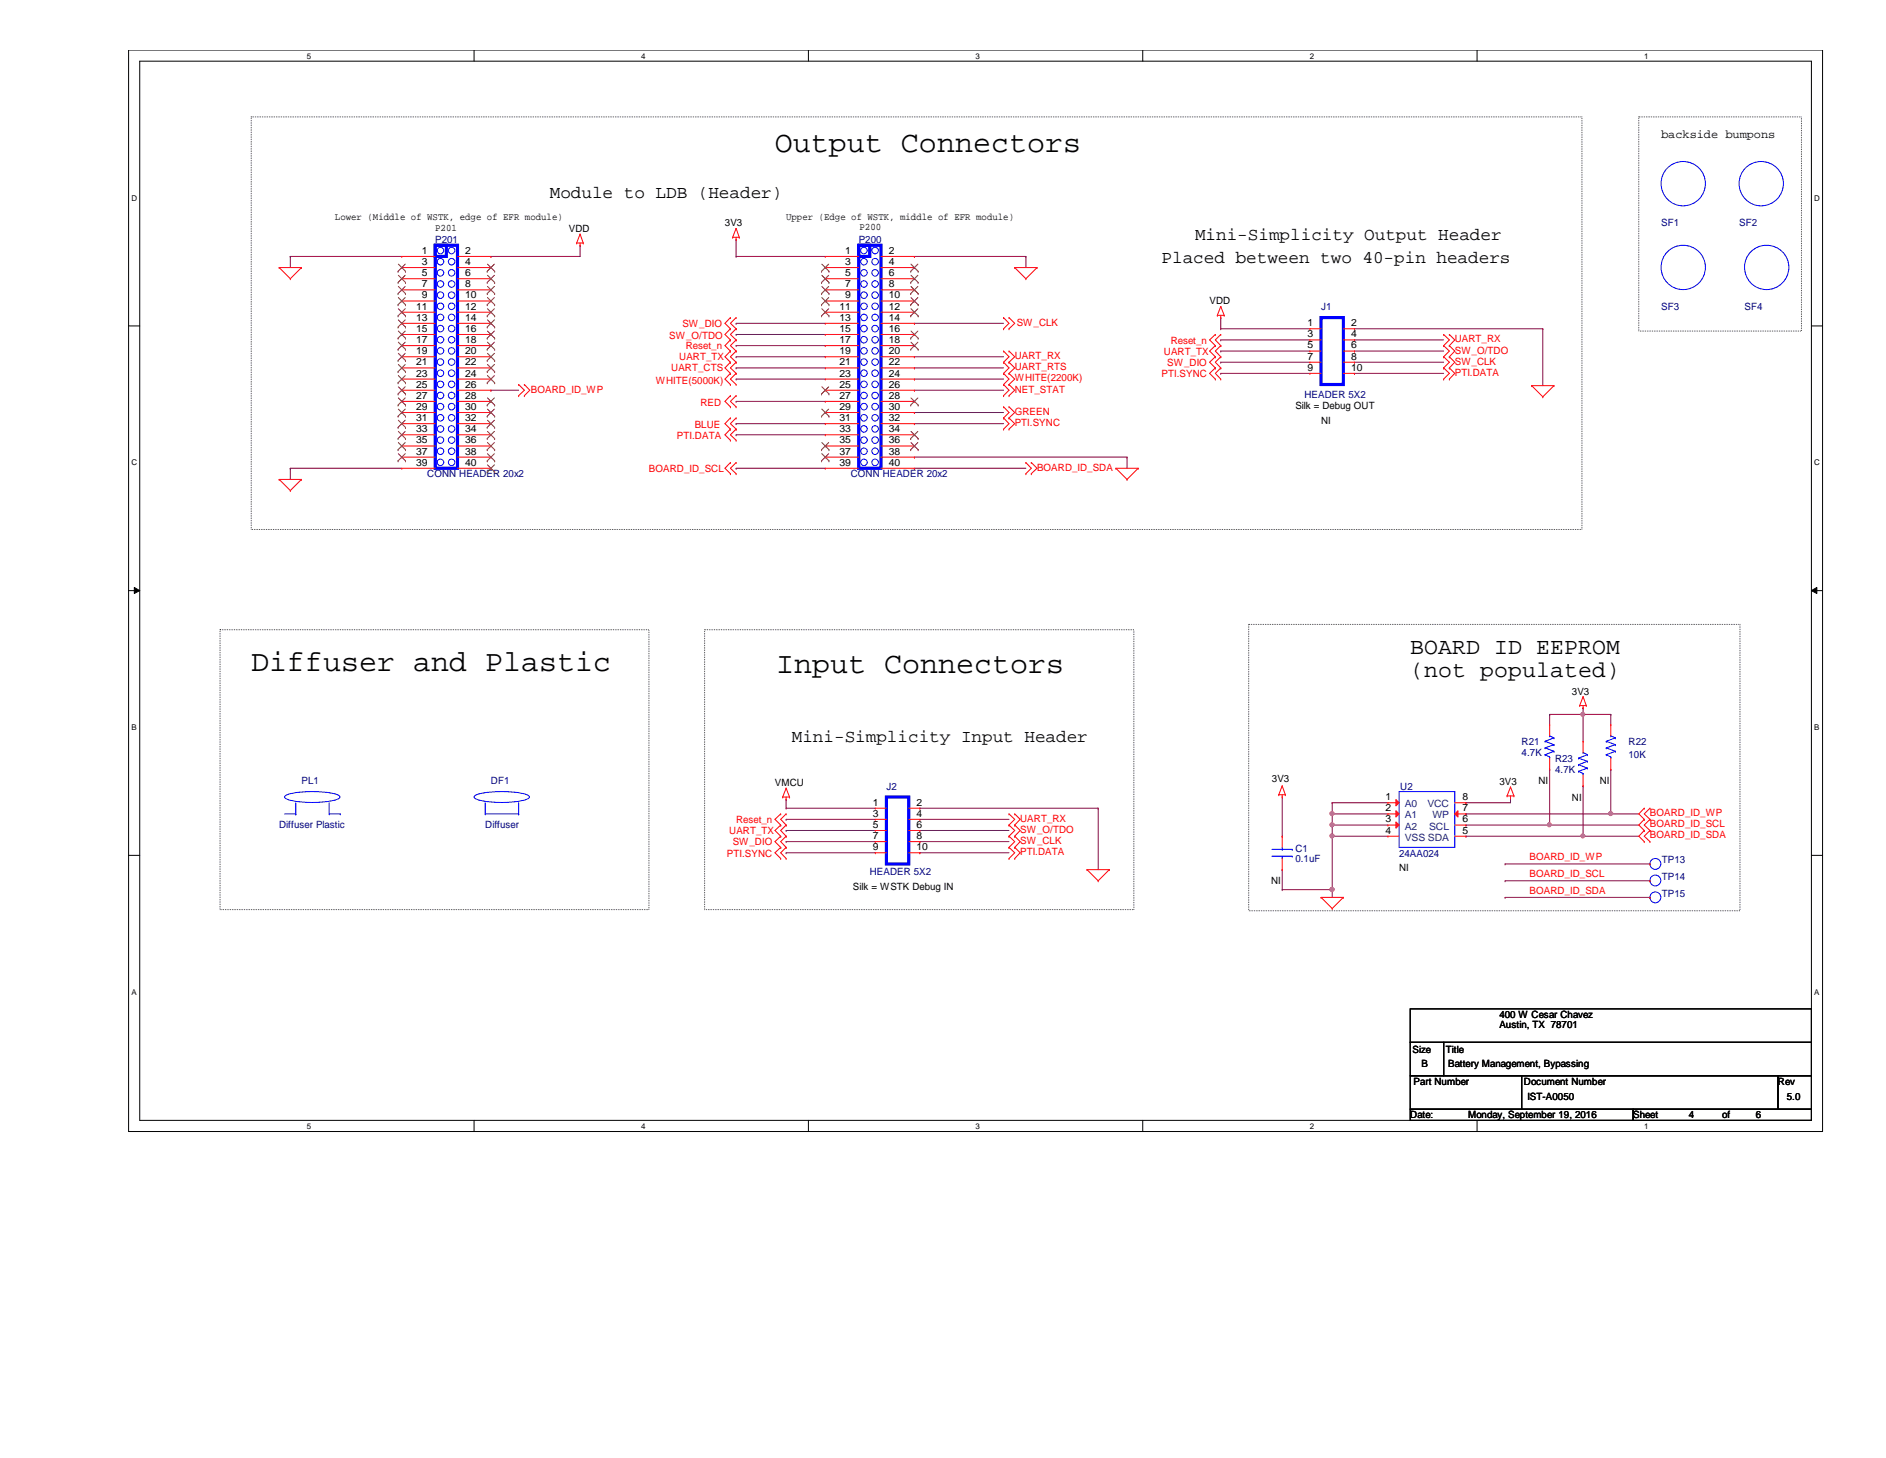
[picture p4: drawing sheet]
<svg xmlns="http://www.w3.org/2000/svg" width="279mm" height="216mm" viewBox="0 0 279 216" stroke-linecap="round" stroke-linejoin="round" font-family="sans-serif">
<path d="M19.1 7.4h250.9v160.2h-250.9zM20.7 9.1h247.7v156.8h-247.7z" fill="none" stroke="#000" stroke-width=".15"/>
<g fill="#fff">
<path d="M45.5 7.6h.6v1.3h-.6z"/>
<path d="M45.5 166.1h.6v1.3h-.6z"/>
</g>
<path d="M70.2 7.4v1.7M70.2 165.9v1.7" fill="none" stroke="#000" stroke-width=".15"/>
<g fill="#fff">
<path d="M95 7.6h.6v1.3h-.6z"/>
<path d="M95 166.1h.6v1.3h-.6z"/>
</g>
<path d="M119.8 7.4v1.7M119.8 165.9v1.7" fill="none" stroke="#000" stroke-width=".15"/>
<g fill="#fff">
<path d="M144.5 7.6h.6v1.3h-.6z"/>
<path d="M144.5 166.1h.6v1.3h-.6z"/>
</g>
<path d="M169.3 7.4v1.7M169.3 165.9v1.7" fill="none" stroke="#000" stroke-width=".15"/>
<g fill="#fff">
<path d="M194.1 7.6h.5v1.3h-.5z"/>
<path d="M194.1 166.1h.5v1.3h-.5z"/>
</g>
<path d="M218.8 7.4v1.7M218.8 165.9v1.7" fill="none" stroke="#000" stroke-width=".15"/>
<g fill="#fff">
<path d="M243.6 7.6h.6v1.3h-.6z"/>
<path d="M243.6 166.1h.6v1.3h-.6z"/>
<path d="M19.5 28.7h.8v1.3h-.8z"/>
<path d="M268.8 28.7h.8v1.3h-.8z"/>
<path d="M19.5 67.9h.8v1.3h-.8z"/>
<path d="M268.8 67.9h.8v1.3h-.8z"/>
</g>
<path d="M19.1 48.3h1.6M268.4 48.3h1.6" fill="none" stroke="#000" stroke-width=".15"/>
<g fill="#fff">
<path d="M19.5 107.1h.7v1.3h-.7z"/>
<path d="M268.8 107.1h.7v1.3h-.7z"/>
</g>
<path d="M19.1 87.5h1.6M19.9 87l.8 .5-.8 .4zM268.4 87.5l.8-.5v.9zM268.4 87.5h1.6" fill="none" stroke="#000" stroke-width=".15"/>
<path d="M19.9 87l.8 .5-.8 .4zM268.4 87.5l.8-.5v.9z" fill="#000"/>
<g fill="#fff">
<path d="M19.5 146.3h.7v1.3h-.7z"/>
<path d="M268.8 146.3h.7v1.3h-.7z"/>
</g>
<path d="M19.1 126.7h1.6M268.4 126.7h1.6" fill="none" stroke="#000" stroke-width=".15"/>
<path d="M37.2 17.3h197.2v61.1h-197.2zM242.8 17.3h24.1v31.7h-24.1zM32.6 93.3h63.5v41.4h-63.5zM104.4 93.3h63.6v41.4h-63.6zM185 92.5h72.8v42.4h-72.8z" fill="none" stroke="#000" stroke-width=".15" stroke-dasharray="0 .3"/>
<g fill="none" stroke="#800040" stroke-width=".15">
<path d="M43 38h.1M43 38h16.5M43 38v1.6M72.7 38h.1M85.9 36.3h.1M85.9 36.3v1.7h-13.2M109.1 35.5h.1M109.1 38h.1M109.1 35.5v2.5M109.1 38h13.2M135.5 38h.1M135.5 38h16.5"/>
<path d="M152 38h.1M152 38v1.6M72.7 57.8h.1M72.7 57.8h4.1M109.1 56.1h.1M109.1 47.9h.1M109.1 49.5h.1M109.1 52.8h.1M109.1 51.2h.1M109.1 54.5h.1M109.1 59.4h.1M109.1 56.1h13.2"/>
<path d="M109.1 54.5h13.2M109.1 47.9h13.2M109.1 52.8h13.2M109.1 49.5h13.2M109.1 51.2h13.2M109.1 59.4h13.2M135.5 56.1h.1M135.5 54.5h.1M135.5 47.9h.1M135.5 52.8h.1M135.5 57.8h.1M135.5 56.1h13.2"/>
<path d="M135.5 57.8h13.2M135.5 54.5h13.2M135.5 47.9h13.2M135.5 52.8h13.2M180.8 47h.1M180.8 48.7h.1M180.8 50.3h.1M180.8 52h.1M180.8 53.6h.1M180.8 55.3h.1M180.8 47v1.7M180.8 48.7h13.3"/>
<path d="M180.8 50.3h13.3M180.8 52h13.3M180.8 53.6h13.3M180.8 55.3h13.3M200.7 50.3h.1M200.7 48.7h.1M200.7 53.6h.1M200.7 52h.1M200.7 55.3h.1M200.7 48.7h27.9M200.7 50.3h13.2M200.7 52h13.2"/>
<path d="M200.7 53.6h13.2M200.7 55.3h13.2M228.6 48.7h.1M228.6 48.7v8.4M43 69.3h.1M43 69.3h16.5M43 69.3v1.7M109.1 64.4h.1M109.1 69.3h.1M109.1 62.7h.1M109.1 69.3h13.2M109.1 62.7h13.2"/>
<path d="M109.1 64.4h13.2M135.5 62.7h.1M135.5 67.7h.1M135.5 69.3h.1M135.5 61.1h.1M135.5 69.3h16.5M135.5 62.7h13.2M135.5 67.7h31.5M135.5 61.1h13.2M167 67.7h.1M167 67.7v1.6M116.5 118.4h.1"/>
<path d="M116.5 119.7h.1M116.5 118.4v1.3M116.5 119.7h13.2M136.3 119.7h.1M136.3 119.7h26.4M162.7 119.7h.1M162.7 119.7v9.1M223.8 118.2h.1M223.8 118.2v.7M229.6 113.9h.1M229.6 113.9v8.3M116.5 121.3h.1"/>
<path d="M116.5 123h.1M116.5 124.6h.1M116.5 126.3h.1M116.5 121.3h13.2M116.5 123h13.2M116.5 124.6h13.2M116.5 126.3h13.2M136.3 121.3h.1M136.3 124.6h.1M136.3 123h.1M136.3 126.3h.1M136.3 121.3h13.2"/>
<path d="M136.3 123h13.2M136.3 124.6h13.2M136.3 126.3h13.2M223 127.9h.1M223 130.4h.1M223 132.9h.1M223 127.9h21.4M223 130.4h21.4M223 132.9h21.4M229.6 122.2h.1M229.6 122.2h13.2"/>
</g>
<circle cx="229.5" cy="122.1" r=".3" fill="#f0f"/>
<circle cx="229.5" cy="122.1" r=".3" fill="none" stroke="#f0f" stroke-width=".15"/>
<path d="M234.5 116.4h.1M234.5 116.4v7.4M234.5 123.8h.1M234.5 123.8h8.3" fill="none" stroke="#800040" stroke-width=".15"/>
<circle cx="234.5" cy="123.8" r=".3" fill="#f0f"/>
<circle cx="234.5" cy="123.8" r=".3" fill="none" stroke="#f0f" stroke-width=".15"/>
<path d="M229.6 105.8h.1M229.6 105.8v1.5M229.6 105.8h4.9M234.5 105.8h.1M234.5 105.8v4M238.6 105.8h.1M238.6 105.8v1.5" fill="none" stroke="#800040" stroke-width=".15"/>
<circle cx="234.5" cy="105.8" r=".3" fill="#f0f"/>
<circle cx="234.5" cy="105.8" r=".3" fill="none" stroke="#f0f" stroke-width=".15"/>
<path d="M234.5 105.8h.1M234.5 104.8h.1M234.5 105.8h4.1M234.5 104.8v1M238.6 113.9h.1M238.6 113.9v6.6M238.6 120.5h.1M238.6 120.5h4.2" fill="none" stroke="#800040" stroke-width=".15"/>
<circle cx="238.6" cy="120.5" r=".31" fill="#f0f"/>
<circle cx="238.6" cy="120.5" r=".31" fill="none" stroke="#f0f" stroke-width=".15"/>
<path d="M217.2 118.9h.1M217.2 118.9h6.6M197.4 123.8h.1M197.4 123.8v7.9M217.2 120.5h.1M217.2 122.2h.1M217.2 123.8h.1M217.2 120.5h21.4M217.2 122.2h12.4M217.2 123.8h17.3" fill="none" stroke="#800040" stroke-width=".15"/>
<circle cx="197.3" cy="131.7" r=".32" fill="#f0f"/>
<circle cx="197.3" cy="131.7" r=".32" fill="none" stroke="#f0f" stroke-width=".15"/>
<circle cx="197.3" cy="123.8" r=".31" fill="#f0f"/>
<circle cx="197.3" cy="123.8" r=".31" fill="none" stroke="#f0f" stroke-width=".15"/>
<g fill="none" stroke="#800040" stroke-width=".15">
<path d="M189.9 118v5.8M197.4 118.9h.1M197.4 118.9v4.9M197.4 118.9h8.2M189.9 123.8h.1M189.9 131.7h.1M189.9 128.8h.1M189.9 128.8v2.9M189.9 131.7h7.5M197.4 122.2h.1M197.4 120.5h.1M197.4 123.8h.1"/>
<path d="M197.4 131.7h.1M197.4 122.2h8.2M197.4 131.7v1.2M197.4 123.8h8.2M197.4 120.5h8.2"/>
</g>
<circle cx="197.3" cy="120.5" r=".31" fill="#f0f"/>
<circle cx="197.3" cy="120.5" r=".31" fill="none" stroke="#f0f" stroke-width=".15"/>
<circle cx="197.3" cy="122.1" r=".31" fill="#f0f"/>
<circle cx="197.3" cy="122.1" r=".31" fill="none" stroke="#f0f" stroke-width=".15"/>
<g fill="none" stroke="#f00" stroke-width=".15">
<path d="M41.4 39.6h.1M41.4 39.6h3.3M41.4 39.6l1.6 1.7M44.7 39.6h.1M44.7 39.6l-1.7 1.7M59.5 38h.1M59.5 39.6h.1M59.5 39.6h5M59.5 38h5M67.8 39.6h4.9M67.8 38h4.9M72.7 38h.1"/>
<path d="M72.7 39.6h.1M85.4 36h.1M85.4 36h1M85.9 36.3h.1M85.9 34.7h.1M85.9 36v.3M85.9 34.7l-.5 1.3M85.9 34.7l.5 1.3M86.4 36h.1M108.5 35.1h.1M108.5 35.1h1M109.1 35.5h.1"/>
<path d="M109.1 33.8h.1M109.1 35.1v.4M109.1 33.8l-.6 1.3M109.1 33.8l.4 1.3M109.5 35.1h.1M122.3 38h.1M122.3 39.6h.1M122.3 39.6h4.9M122.3 38h4.9M130.5 39.6h5M130.5 38h5M135.5 38h.1"/>
<path d="M135.5 39.6h.1M150.3 39.6h.1M150.3 39.6h3.3M150.3 39.6l1.7 1.7M153.6 39.6h.1M153.6 39.6l-1.6 1.7M43 41.3h.1M59.5 41.3h.1M59.5 42.9h.1M59.5 44.6h.1M59.5 46.2h.1M59.5 47.9h.1"/>
<path d="M59.5 49.5h.1M59.5 51.2h.1M59.5 52.8h.1M59.5 54.5h.1M59.5 56.1h.1M59.5 57.8h.1M59.5 59.4h.1M59.5 41.3h5M59.5 42.9h5M59.5 44.6h5M59.5 46.2h5M59.5 47.9h5"/>
<path d="M59.5 49.5h5M59.5 51.2h5M59.5 52.8h5M59.5 54.5h5M59.5 56.1h5M59.5 57.8h5M59.5 59.4h5M67.8 41.3h4.9M67.8 42.9h4.9M67.8 44.6h4.9M67.8 46.2h4.9M67.8 47.9h4.9"/>
<path d="M67.8 49.5h4.9M67.8 51.2h4.9M67.8 52.8h4.9M67.8 54.5h4.9M67.8 56.1h4.9M67.8 57.8h4.9M67.8 59.4h4.9M72.7 41.3h.1M72.7 42.9h.1M72.7 44.6h.1M72.7 46.2h.1M72.7 47.9h.1"/>
<path d="M72.7 49.5h.1M72.7 51.2h.1M72.7 52.8h.1M72.7 54.5h.1M72.7 56.1h.1M72.7 57.8h.1M72.7 59.4h.1M76.8 58.6h.1M76.8 56.9h.1M76.8 56.9l.9 .9-.9 .8M77.7 58.6h.1M77.7 56.9h.1"/>
<path d="M77.7 56.9l.8 .9-.8 .8M108.2 55.3h.1M108.2 56.9h.1M108.2 58.6h.1M108.2 47h.1M108.2 48.7h.1M108.2 50.3h.1M108.2 52h.1M108.2 53.6h.1M108.2 55.3l-.8 .8 .8 .8M108.2 58.6l-.8 .8 .8 .8M108.2 47l-.8 .9 .8 .8"/>
<path d="M108.2 48.7l-.8 .8 .8 .8M108.2 50.3l-.8 .9 .8 .8M108.2 52l-.8 .8 .8 .8M108.2 53.6l-.8 .9 .8 .8M109.1 55.3h.1M109.1 56.9h.1M109.1 58.6h.1M109.1 47h.1M109.1 48.7h.1M109.1 50.3h.1M109.1 52h.1M109.1 53.6h.1"/>
<path d="M109.1 55.3l-.9 .8 .9 .8M109.1 58.6l-.9 .8 .9 .8M109.1 47l-.9 .9 .9 .8M109.1 48.7l-.9 .8 .9 .8M109.1 50.3l-.9 .9 .9 .8M109.1 52l-.9 .8 .9 .8M109.1 53.6l-.9 .9 .9 .8M122.3 41.3h.1M122.3 42.9h.1M122.3 44.6h.1M122.3 46.2h.1M122.3 47.9h.1"/>
<path d="M122.3 49.5h.1M122.3 51.2h.1M122.3 52.8h.1M122.3 54.5h.1M122.3 56.1h.1M122.3 57.8h.1M122.3 59.4h.1M122.3 41.3h4.9M122.3 42.9h4.9M122.3 44.6h4.9M122.3 46.2h4.9M122.3 47.9h4.9"/>
<path d="M122.3 49.5h4.9M122.3 51.2h4.9M122.3 52.8h4.9M122.3 54.5h4.9M122.3 56.1h4.9M122.3 57.8h4.9M122.3 59.4h4.9M130.5 41.3h5M130.5 42.9h5M130.5 44.6h5M130.5 46.2h5M130.5 47.9h5"/>
<path d="M130.5 49.5h5M130.5 51.2h5M130.5 52.8h5M130.5 54.5h5M130.5 56.1h5M130.5 57.8h5M130.5 59.4h5M135.5 41.3h.1M135.5 42.9h.1M135.5 44.6h.1M135.5 46.2h.1M135.5 47.9h.1"/>
<path d="M135.5 49.5h.1M135.5 51.2h.1M135.5 52.8h.1M135.5 54.5h.1M135.5 56.1h.1M135.5 57.8h.1M135.5 59.4h.1M148.7 56.9h.1M148.7 55.3h.1M148.7 58.6h.1M148.7 48.7h.1M148.7 47h.1"/>
<path d="M148.7 53.6h.1M148.7 52h.1M148.7 55.3l.8 .8-.8 .8M148.7 56.9l.8 .9-.8 .8M148.7 47l.8 .9-.8 .8M148.7 52l.8 .8-.8 .8M148.7 53.6l.8 .9-.8 .8M149.5 56.9h.1M149.5 55.3h.1M149.5 58.6h.1M149.5 48.7h.1M149.5 47h.1"/>
<path d="M149.5 53.6h.1M149.5 52h.1M149.5 55.3l.8 .8-.8 .8M149.5 56.9l.8 .9-.8 .8M149.5 47l.8 .9-.8 .8M149.5 52l.8 .8-.8 .8M149.5 53.6l.8 .9-.8 .8M152 41.3h.1M180 49.5h.1M180 51.2h.1M180 52.8h.1M180 54.5h.1"/>
<path d="M180 56.1h.1M180 49.5l-.8 .8 .8 .9M180 51.2l-.8 .8 .8 .8M180 52.8l-.8 .8 .8 .9M180 54.5l-.8 .8 .8 .8M180.3 46.7h.1M180.3 46.7h1.1M180.8 47h.1M180.8 45.4h.1M180.8 49.5h.1M180.8 51.2h.1M180.8 52.8h.1"/>
<path d="M180.8 54.5h.1M180.8 56.1h.1M180.8 46.7v.3M180.8 45.4l-.5 1.3M180.8 45.4l.6 1.3M180.8 49.5l-.8 .8 .8 .9M180.8 51.2l-.8 .8 .8 .8M180.8 52.8l-.8 .8 .8 .9M180.8 54.5l-.8 .8 .8 .8M181.4 46.7h.1M194.1 48.7h.1M194.1 50.3h.1"/>
<path d="M194.1 52h.1M194.1 53.6h.1M194.1 55.3h.1M194.1 48.7h1.6M194.1 50.3h1.6M194.1 52h1.6M194.1 53.6h1.6M194.1 55.3h1.6M199 48.7h1.7M199 50.3h1.7M199 52h1.7M199 53.6h1.7"/>
<path d="M199 55.3h1.7M200.7 48.7h.1M200.7 50.3h.1M200.7 52h.1M200.7 53.6h.1M200.7 55.3h.1M213.9 51.2h.1M213.9 49.5h.1M213.9 52.8h.1M213.9 54.5h.1M213.9 56.1h.1M213.9 49.5l.8 .8-.8 .9"/>
<path d="M213.9 51.2l.8 .8-.8 .8M213.9 52.8l.8 .8-.8 .9M213.9 54.5l.8 .8-.8 .8M214.7 51.2h.1M214.7 49.5h.1M214.7 52.8h.1M214.7 54.5h.1M214.7 56.1h.1M214.7 49.5l.8 .8-.8 .9M214.7 51.2l.8 .8-.8 .8M214.7 52.8l.8 .8-.8 .9M214.7 54.5l.8 .8-.8 .8"/>
<path d="M226.9 57.1h.1M226.9 57.1h3.3M226.9 57.1l1.7 1.7M228.6 58.8h.1M230.2 57.1h.1M230.2 57.1l-1.6 1.7M41.4 71h.1M41.4 71h3.3M41.4 71l1.6 1.6M43 72.6h.1M44.7 71h.1M44.7 71l-1.7 1.6"/>
<path d="M59.5 61.1h.1M59.5 62.7h.1M59.5 64.4h.1M59.5 66h.1M59.5 67.7h.1M59.5 69.3h.1M59.5 69.3h5M59.5 61.1h5M59.5 62.7h5M59.5 64.4h5M59.5 66h5M59.5 67.7h5"/>
<path d="M67.8 69.3h4.9M67.8 61.1h4.9M67.8 62.7h4.9M67.8 64.4h4.9M67.8 66h4.9M67.8 67.7h4.9M72.7 61.1h.1M72.7 62.7h.1M72.7 64.4h.1M72.7 66h.1M72.7 67.7h.1M72.7 69.3h.1"/>
<path d="M108.2 68.5h.1M108.2 70.1h.1M108.2 60.2h.1M108.2 61.9h.1M108.2 63.5h.1M108.2 65.2h.1M108.2 68.5l-.8 .8 .8 .8M108.2 61.9l-.8 .8 .8 .8M108.2 63.5l-.8 .9 .8 .8M109.1 68.5h.1M109.1 70.1h.1M109.1 60.2h.1"/>
<path d="M109.1 61.9h.1M109.1 63.5h.1M109.1 65.2h.1M109.1 68.5l-.9 .8 .9 .8M109.1 61.9l-.9 .8 .9 .8M109.1 63.5l-.9 .9 .9 .8M122.3 61.1h.1M122.3 62.7h.1M122.3 64.4h.1M122.3 66h.1M122.3 67.7h.1M122.3 69.3h.1"/>
<path d="M122.3 69.3h4.9M122.3 61.1h4.9M122.3 62.7h4.9M122.3 64.4h4.9M122.3 66h4.9M122.3 67.7h4.9M130.5 69.3h5M130.5 61.1h5M130.5 62.7h5M130.5 64.4h5M130.5 66h5M130.5 67.7h5"/>
<path d="M135.5 61.1h.1M135.5 62.7h.1M135.5 64.4h.1M135.5 66h.1M135.5 67.7h.1M135.5 69.3h.1M148.7 61.9h.1M148.7 60.2h.1M148.7 63.5h.1M148.7 60.2l.8 .9-.8 .8M148.7 61.9l.8 .8-.8 .8M149.5 61.9h.1"/>
<path d="M149.5 60.2h.1M149.5 63.5h.1M149.5 60.2l.8 .9-.8 .8M149.5 61.9l.8 .8-.8 .8M152 70.1h.1M152 68.5h.1M152 68.5l.8 .8-.8 .8M152.8 70.1h.1M152.8 68.5h.1M152.8 68.5l.8 .8-.8 .8M165.3 69.3h.1M165.3 69.3h3.3"/>
<path d="M165.3 69.3l1.7 1.7M167 71h.1M168.6 69.3h.1M168.6 69.3l-1.6 1.7M116 118h.1M116 118h1M116.5 118.4h.1M116.5 116.7h.1M116.5 118v.4M116.5 116.7l-.5 1.3M116.5 116.7l.5 1.3M117 118h.1"/>
<path d="M189.4 117.7h.1M189.4 117.7h1M189.9 118h.1M189.9 116.4h.1M189.9 117.7v.3M189.9 116.4l.5 1.3M189.9 116.4l-.5 1.3M190.4 117.7h.1M223.3 117.9h.1M223.3 117.9h1M223.8 118.2h.1M223.8 116.5h.1"/>
<path d="M223.8 117.9v.3M223.8 116.5l-.5 1.4M223.8 116.5l.5 1.4M224.3 117.9h.1M229.6 113.9h.1M229.6 107.3h.1M229.6 107.3v1.7M229.6 112.3v1.6M234 104.5h.1M234 104.5h1M234.5 104.8h.1M234.5 103.2h.1"/>
<path d="M234.5 116.4h.1M234.5 109.8h.1M234.5 104.5v.3M234.5 109.8v1.6M234.5 114.7v1.7M234.5 103.2l-.5 1.3M234.5 103.2l.5 1.3M235 104.5h.1M238.6 113.9h.1M238.6 107.3h.1M238.6 107.3v1.7M238.6 112.3v1.6"/>
<path d="M243.6 119.7h.1M243.6 119.7l-.8 .8 .8 .8M244.4 119.7h.1M244.4 119.7l-.8 .8 .8 .8M115.7 120.5h.1M115.7 122.2h.1M115.7 123.8h.1M115.7 125.5h.1M115.7 127.1h.1M115.7 120.5l-.9 .8 .9 .9M115.7 122.2l-.9 .8 .9 .8M115.7 123.8l-.9 .8 .9 .9"/>
<path d="M115.7 125.5l-.9 .8 .9 .8M116.5 120.5h.1M116.5 122.2h.1M116.5 123.8h.1M116.5 125.5h.1M116.5 127.1h.1M116.5 120.5l-.8 .8 .8 .9M116.5 122.2l-.8 .8 .8 .8M116.5 123.8l-.8 .8 .8 .9M116.5 125.5l-.8 .8 .8 .8M149.5 122.2h.1M149.5 120.5h.1"/>
<path d="M149.5 123.8h.1M149.5 125.5h.1M149.5 127.1h.1M149.5 120.5l.8 .8-.8 .9M149.5 122.2l.8 .8-.8 .8M149.5 123.8l.8 .8-.8 .9M149.5 125.5l.8 .8-.8 .8M150.3 122.2h.1M150.3 120.5h.1M150.3 123.8h.1M150.3 125.5h.1M150.3 127.1h.1"/>
<path d="M150.3 120.5l.8 .8-.8 .9M150.3 122.2l.8 .8-.8 .8M150.3 123.8l.8 .8-.8 .9M150.3 125.5l.8 .8-.8 .8M161 128.8h.1M161 128.8h3.3M161 128.8l1.7 1.6M162.7 130.4h.1M164.3 128.8h.1M164.3 128.8l-1.6 1.6M189.9 123.8h.1M189.9 128.8h.1"/>
<path d="M189.9 123.8v1.7M189.9 127.1v1.7M195.7 132.9h.1M195.7 132.9h3.3M195.7 132.9l1.7 1.6M197.4 134.5h.1M199 132.9h.1M199 132.9l-1.6 1.6M243.6 123h.1M243.6 121.3h.1M243.6 124.6h.1M243.6 121.3l-.8 .9 .8 .8"/>
<path d="M243.6 123l-.8 .8 .8 .8M244.4 121.3h.1M244.4 123h.1M244.4 124.6h.1M244.4 132.9h.1M244.4 130.4h.1M244.4 121.3l-.8 .9 .8 .8M244.4 123l-.8 .8 .8 .8"/>
</g>
<path d="M208.9 149.4h59.5v4.9h-59.5zM208.9 154.3h5v5h-5zM208.9 159.3h16.5v5h-16.5zM213.9 154.3h54.5v5h-54.5zM225.4 159.3h38v5h-38zM263.4 159.3h5v5h-5zM208.9 164.3h33v1.6h-33zM241.9 164.3h26.5v1.6h-26.5z" fill="none" stroke="#000" stroke-width=".15"/>
<g fill="none" stroke="#00f" stroke-width=".15">
<path d="M42.3 117.8a8.6 8.6 0 0 1 4-.6l1.8 .1a5 5 0 0 1 2.2 .5l.1 .2a1.94 1.94 0 0 1-1.6 .6 15.4 15.4 0 0 1-6.2-.2l-.4-.4zM43.8 118.9v1.6M48.8 118.9v1.6M70.3 117.8a8.6 8.6 0 0 1 4-.6l1.8 .1a5 5 0 0 1 2.2 .5l.1 .2a1.94 1.94 0 0 1-1.5 .6 15.4 15.4 0 0 1-6.3-.2l-.4-.4zM71.9 118.9v1.6M76.8 118.9v1.6M207.3 117.2h8.2v8.3h-8.2zM228.9 111.8h.1M228.9 110.7h.1M228.9 109.8h.1M228.9 111.8l.7 .3M228.9 110.7l1.3 .6"/>
<path d="M228.9 109.8l1.3 .5M229.6 109h.1M229.6 112.1h.1M229.6 109l.6 .3M229.6 112.1v.2M230.2 111.3h.1M230.2 110.3h.1M230.2 109.3h.1M230.2 111.3l-1.3 .5M230.2 110.3l-1.3 .4M230.2 109.3l-1.3 .5M233.8 114.2h.1"/>
<path d="M233.8 113.2h.1M233.8 112.3h.1M233.8 114.2l.7 .4M233.8 113.2l1.4 .5M233.8 112.3l1.4 .4M234.5 111.4h.1M234.5 114.6h.1M234.5 111.4l.7 .4M234.5 114.6v.1M235.2 113.7h.1M235.2 112.7h.1M235.2 111.8h.1"/>
<path d="M235.2 113.7l-1.4 .5M235.2 112.7l-1.4 .5M235.2 111.8l-1.4 .5M238 111.8h.1M238 110.7h.1M238 109.8h.1M238 111.8l.6 .3M238 110.7l1.3 .6M238 109.8l1.3 .5M238.6 109h.1M238.6 112.1h.1M238.6 109l.7 .3"/>
<path d="M238.6 112.1v.2M239.3 111.3h.1M239.3 110.3h.1M239.3 109.3h.1M239.3 111.3l-1.3 .5M239.3 110.3l-1.3 .4M239.3 109.3l-1.3 .5M42.2 120.5h1.6M43.8 120.5h.1M48.8 120.5h.1M48.8 120.5h1.6M50.4 120.5h.1"/>
<path d="M71.9 120.5h.1M71.9 120.5h4.9M76.8 120.5h.1M188.4 126.8h3M188.4 125.8h3M189.9 125.8h.1M189.9 126.8h.1M189.9 125.5v.3M189.9 126.8v.3M191.4 126.8h.1M191.4 125.8h.1"/>
<circle cx="65.3" cy="37.1" r=".49"/>
<circle cx="65.3" cy="38.8" r=".49"/>
<circle cx="66.9" cy="37.1" r=".49"/>
<circle cx="66.9" cy="38.8" r=".49"/>
<circle cx="128" cy="37.1" r=".49"/>
<circle cx="128" cy="38.8" r=".49"/>
<circle cx="129.6" cy="37.1" r=".49"/>
<circle cx="129.6" cy="38.8" r=".49"/>
<circle cx="249.4" cy="39.6" r="3.3"/>
<circle cx="261.7" cy="39.6" r="3.3"/>
<circle cx="65.3" cy="52" r=".49"/>
<circle cx="65.3" cy="43.7" r=".49"/>
<circle cx="65.3" cy="56.9" r=".49"/>
<circle cx="65.3" cy="40.4" r=".49"/>
<circle cx="65.3" cy="48.7" r=".49"/>
<circle cx="65.3" cy="58.6" r=".49"/>
<circle cx="65.3" cy="50.3" r=".49"/>
<circle cx="65.3" cy="45.4" r=".49"/>
<circle cx="65.3" cy="42.1" r=".49"/>
<circle cx="65.3" cy="53.6" r=".49"/>
<circle cx="65.3" cy="47" r=".49"/>
<circle cx="65.3" cy="55.3" r=".49"/>
<circle cx="66.9" cy="43.7" r=".49"/>
<circle cx="66.9" cy="52" r=".49"/>
<circle cx="66.9" cy="40.4" r=".49"/>
<circle cx="66.9" cy="56.9" r=".49"/>
<circle cx="66.9" cy="48.7" r=".49"/>
<circle cx="66.9" cy="58.6" r=".49"/>
<circle cx="66.9" cy="45.4" r=".49"/>
<circle cx="66.9" cy="42.1" r=".49"/>
<circle cx="66.9" cy="53.6" r=".49"/>
<circle cx="66.9" cy="50.3" r=".49"/>
<circle cx="66.9" cy="47" r=".49"/>
<circle cx="66.9" cy="55.3" r=".49"/>
<circle cx="128" cy="52" r=".49"/>
<circle cx="128" cy="43.7" r=".49"/>
<circle cx="128" cy="48.7" r=".49"/>
<circle cx="128" cy="56.9" r=".49"/>
<circle cx="128" cy="40.4" r=".49"/>
<circle cx="128" cy="45.4" r=".49"/>
<circle cx="128" cy="53.6" r=".49"/>
<circle cx="128" cy="42.1" r=".49"/>
<circle cx="128" cy="58.6" r=".49"/>
<circle cx="128" cy="50.3" r=".49"/>
<circle cx="128" cy="55.3" r=".49"/>
<circle cx="128" cy="47" r=".49"/>
<circle cx="129.6" cy="52" r=".49"/>
<circle cx="129.6" cy="43.7" r=".49"/>
<circle cx="129.6" cy="40.4" r=".49"/>
<circle cx="129.6" cy="48.7" r=".49"/>
<circle cx="129.6" cy="56.9" r=".49"/>
<circle cx="129.6" cy="50.3" r=".49"/>
<circle cx="129.6" cy="58.6" r=".49"/>
<circle cx="129.6" cy="42.1" r=".49"/>
<circle cx="129.6" cy="45.4" r=".49"/>
<circle cx="129.6" cy="53.6" r=".49"/>
<circle cx="129.6" cy="47" r=".49"/>
<circle cx="129.6" cy="55.3" r=".49"/>
<circle cx="65.3" cy="60.2" r=".49"/>
<circle cx="65.3" cy="68.5" r=".49"/>
<circle cx="65.3" cy="65.2" r=".49"/>
<circle cx="65.3" cy="66.8" r=".49"/>
<circle cx="65.3" cy="61.9" r=".49"/>
<circle cx="65.3" cy="63.5" r=".49"/>
<circle cx="66.9" cy="68.5" r=".49"/>
<circle cx="66.9" cy="60.2" r=".49"/>
<circle cx="66.9" cy="65.2" r=".49"/>
<circle cx="66.9" cy="66.8" r=".49"/>
<circle cx="66.9" cy="61.9" r=".49"/>
<circle cx="66.9" cy="63.5" r=".49"/>
<circle cx="128" cy="68.5" r=".49"/>
<circle cx="128" cy="60.2" r=".49"/>
<circle cx="128" cy="65.2" r=".49"/>
<circle cx="128" cy="66.8" r=".49"/>
<circle cx="128" cy="61.9" r=".49"/>
<circle cx="128" cy="63.5" r=".49"/>
<circle cx="129.6" cy="68.5" r=".49"/>
<circle cx="129.6" cy="60.2" r=".49"/>
<circle cx="129.6" cy="65.2" r=".49"/>
<circle cx="129.6" cy="61.9" r=".49"/>
<circle cx="129.6" cy="66.8" r=".49"/>
<circle cx="129.6" cy="63.5" r=".49"/>
<circle cx="245.2" cy="132.9" r=".81"/>
<circle cx="245.2" cy="130.4" r=".81"/>
</g>
<path d="M64.5 36.3h3.3v33h-3.3zM64.5 36.3h1.6v1.7h-1.6zM127.2 36.3h3.3v33h-3.3zM127.2 36.3h1.7v1.7h-1.7zM195.7 47h3.3v9.9h-3.3z" fill="none" stroke="#00f" stroke-width=".47"/>
<g fill="none" stroke="#804000" stroke-width=".15">
<path d="M59 39.1l1.1 1.1M60 39.1l-1 1.1M72.2 39.1l1.1 1.1M73.2 39.1l-1 1.1M121.8 39.1l1 1.1M122.8 39.1l-1.1 1.1M135 39.1l1 1.1M136 39.1l-1.1 1.1M59 40.2h.1M59 41.8h.1M59 43.5h.1M59 45.1h.1"/>
<path d="M59 46.8h.1M59 48.4h.1M59 50.1h.1M59 51.7h.1M59 53.4h.1M59 55h.1M59 56.7h.1M59 58.3h.1M59 60h.1M59 40.8l1.1 1M59 42.4l1.1 1.1M59 44.1l1.1 1"/>
<path d="M59 45.7l1.1 1.1M59 47.4l1.1 1M59 49l1.1 1.1M59 50.7l1.1 1M59 52.3l1.1 1.1M59 54l1.1 1M59 55.6l1.1 1.1M59 57.3l1.1 1M59 58.9l1.1 1.1M60 40.8l-1 1M60 42.4l-1 1.1M60 44.1l-1 1"/>
<path d="M60 45.7l-1 1.1M60 47.4l-1 1M60 49l-1 1.1M60 50.7l-1 1M60 52.3l-1 1.1M60 54l-1 1M60 55.6l-1 1.1M60 57.3l-1 1M60 58.9l-1 1.1M60.1 40.2h.1M60.1 41.8h.1M60.1 43.5h.1"/>
<path d="M60.1 45.1h.1M60.1 46.8h.1M60.1 48.4h.1M60.1 50.1h.1M60.1 51.7h.1M60.1 53.4h.1M60.1 55h.1M60.1 56.7h.1M60.1 58.3h.1M60.1 60h.1M72.2 40.2h.1M72.2 41.8h.1"/>
<path d="M72.2 43.5h.1M72.2 45.1h.1M72.2 46.8h.1M72.2 48.4h.1M72.2 50.1h.1M72.2 51.7h.1M72.2 53.4h.1M72.2 55h.1M72.2 56.7h.1M72.2 60h.1M72.2 52.3l1.1 1.1M72.2 40.8l1.1 1"/>
<path d="M72.2 42.4l1.1 1.1M72.2 44.1l1.1 1M72.2 45.7l1.1 1.1M72.2 47.4l1.1 1M72.2 49l1.1 1.1M72.2 50.7l1.1 1M72.2 54l1.1 1M72.2 55.6l1.1 1.1M72.2 58.9l1.1 1.1M73.2 40.8l-1 1M73.2 42.4l-1 1.1M73.2 44.1l-1 1"/>
<path d="M73.2 45.7l-1 1.1M73.2 47.4l-1 1M73.2 49l-1 1.1M73.2 50.7l-1 1M73.2 52.3l-1 1.1M73.2 54l-1 1M73.2 55.6l-1 1.1M73.2 58.9l-1 1.1M73.3 40.2h.1M73.3 41.8h.1M73.3 43.5h.1M73.3 45.1h.1"/>
<path d="M73.3 46.8h.1M73.3 48.4h.1M73.3 50.1h.1M73.3 51.7h.1M73.3 53.4h.1M73.3 55h.1M73.3 56.7h.1M73.3 60h.1M121.7 40.2h.1M121.7 41.8h.1M121.7 43.5h.1M121.7 45.1h.1"/>
<path d="M121.7 46.8h.1M121.7 58.3h.1M121.8 40.8l1 1M121.8 42.4l1 1.1M121.8 44.1l1 1M121.8 45.7l1 1.1M121.8 57.3l1 1M122.8 40.8l-1.1 1M122.8 42.4l-1.1 1.1M122.8 44.1l-1.1 1M122.8 45.7l-1.1 1.1M122.8 57.3l-1.1 1"/>
<path d="M122.8 40.2h.1M122.8 41.8h.1M122.8 43.5h.1M122.8 45.1h.1M122.8 46.8h.1M122.8 58.3h.1M134.9 40.2h.1M134.9 41.8h.1M134.9 43.5h.1M134.9 45.1h.1M134.9 46.8h.1M134.9 50.1h.1"/>
<path d="M134.9 51.7h.1M134.9 60h.1M135 40.8l1 1M135 42.4l1 1.1M135 44.1l1 1M135 45.7l1 1.1M135 49l1 1.1M135 50.7l1 1M135 58.9l1 1.1M136 44.1l-1.1 1M136 40.8l-1.1 1M136 42.4l-1.1 1.1"/>
<path d="M136 45.7l-1.1 1.1M136 49l-1.1 1.1M136 50.7l-1.1 1M136 58.9l-1.1 1.1M136 40.2h.1M136 41.8h.1M136 43.5h.1M136 45.1h.1M136 46.8h.1M136 50.1h.1M136 51.7h.1M136 60h.1"/>
<path d="M59 61.6h.1M59 63.3h.1M59 64.9h.1M59 66.6h.1M59 68.2h.1M59 60.6l1.1 1M59 62.2l1.1 1.1M59 63.9l1.1 1M59 65.5l1.1 1.1M59 67.2l1.1 1M60 60.6l-1 1M60 62.2l-1 1.1"/>
<path d="M60 63.9l-1 1M60 65.5l-1 1.1M60 67.2l-1 1M60.1 61.6h.1M60.1 63.3h.1M60.1 64.9h.1M60.1 66.6h.1M60.1 68.2h.1M72.2 61.6h.1M72.2 63.3h.1M72.2 64.9h.1M72.2 66.6h.1"/>
<path d="M72.2 68.2h.1M72.2 69.9h.1M72.2 60.6l1.1 1M72.2 63.9l1.1 1M72.2 62.2l1.1 1.1M72.2 65.5l1.1 1.1M72.2 67.2l1.1 1M72.2 68.8l1.1 1.1M73.2 60.6l-1 1M73.2 62.2l-1 1.1M73.2 63.9l-1 1M73.2 65.5l-1 1.1"/>
<path d="M73.2 67.2l-1 1M73.2 68.8l-1 1.1M73.3 61.6h.1M73.3 63.3h.1M73.3 64.9h.1M73.3 66.6h.1M73.3 68.2h.1M73.3 69.9h.1M121.7 61.6h.1M121.7 66.6h.1M121.7 68.2h.1M121.8 60.6l1 1"/>
<path d="M121.8 65.5l1 1.1M121.8 67.2l1 1M122.8 60.6l-1.1 1M122.8 65.5l-1.1 1.1M122.8 67.2l-1.1 1M122.8 61.6h.1M122.8 66.6h.1M122.8 68.2h.1M134.9 64.9h.1M134.9 66.6h.1M135 63.9l1 1M135 65.5l1 1.1"/>
<path d="M136 63.9l-1.1 1M136 65.5l-1.1 1.1M136 64.9h.1M136 66.6h.1"/>
</g>
<path d="M206.8 118.4l.5 .5-.5 .4z" fill="#f00"/>
<path d="M205.6 118.9h.1M205.6 118.9h1.7M206.8 118.4l.5 .5-.5 .4z" fill="none" stroke="#f00" stroke-width=".15"/>
<path d="M206.8 120.1l.5 .4-.5 .5z" fill="#f00"/>
<path d="M205.6 120.5h.1M205.6 120.5h1.7M206.8 120.1l.5 .4-.5 .5z" fill="none" stroke="#f00" stroke-width=".15"/>
<path d="M206.8 121.7l.5 .5-.5 .4z" fill="#f00"/>
<path d="M215.5 118.9h1.7M217.2 118.9h.1M205.6 122.2h.1M205.6 123.8h.1M205.6 122.2h1.7M205.6 123.8h1.7M206.8 121.7l.5 .5-.5 .4zM215.5 122.2h1.7M215.5 123.8h1.7M217.2 123.8h.1M217.2 122.2h.1" fill="none" stroke="#f00" stroke-width=".15"/>
<path d="M216 120.1v.9l-.5-.5z" fill="#f00"/>
<g fill="none" stroke="#f00" stroke-width=".15">
<path d="M129.7 119.7h.1M129.7 119.7h1.6M134.6 119.7h1.7M136.3 119.7h.1M129.7 121.3h.1M129.7 123h.1M129.7 124.6h.1M129.7 126.3h.1M129.7 121.3h1.6M129.7 123h1.6M129.7 124.6h1.6M129.7 126.3h1.6"/>
<path d="M134.6 121.3h1.7M134.6 123h1.7M134.6 124.6h1.7M134.6 126.3h1.7M136.3 121.3h.1M136.3 123h.1M136.3 124.6h.1M136.3 126.3h.1M215.5 120.5h1.7M216 120.1v.9l-.5-.5zM217.2 120.5h.1M244.4 127.9h.1"/>
</g>
<g fill="none" stroke="#00f" stroke-width=".15">
<circle cx="249.4" cy="27.2" r="3.3"/>
<circle cx="260.9" cy="27.2" r="3.3"/>
<circle cx="245.2" cy="127.9" r=".81"/>
</g>
<path d="M131.3 118h3.3v9.9h-3.3z" fill="none" stroke="#00f" stroke-width=".47"/>
<circle cx="229.5" cy="122.1" r=".3" fill="#f0f"/>
<circle cx="229.5" cy="122.1" r=".3" fill="none" stroke="#f0f" stroke-width=".15"/>
<circle cx="234.5" cy="123.8" r=".3" fill="#f0f"/>
<circle cx="234.5" cy="123.8" r=".3" fill="none" stroke="#f0f" stroke-width=".15"/>
<circle cx="234.5" cy="105.8" r=".3" fill="#f0f"/>
<circle cx="234.5" cy="105.8" r=".3" fill="none" stroke="#f0f" stroke-width=".15"/>
<circle cx="238.6" cy="120.5" r=".31" fill="#f0f"/>
<circle cx="238.6" cy="120.5" r=".31" fill="none" stroke="#f0f" stroke-width=".15"/>
<circle cx="197.3" cy="131.7" r=".32" fill="#f0f"/>
<circle cx="197.3" cy="131.7" r=".32" fill="none" stroke="#f0f" stroke-width=".15"/>
<circle cx="197.3" cy="123.8" r=".31" fill="#f0f"/>
<circle cx="197.3" cy="123.8" r=".31" fill="none" stroke="#f0f" stroke-width=".15"/>
<circle cx="197.3" cy="120.5" r=".31" fill="#f0f"/>
<circle cx="197.3" cy="120.5" r=".31" fill="none" stroke="#f0f" stroke-width=".15"/>
<circle cx="197.3" cy="122.1" r=".31" fill="#f0f"/>
<circle cx="197.3" cy="122.1" r=".31" fill="none" stroke="#f0f" stroke-width=".15"/>
<g font-size="4.4">
<text x="114.8" y="22.5">Output Connectors</text>
<text x="37.2" y="99.3">Diffuser and Plastic</text>
<text x="115" y="99.6">Input Connectors</text>
</g>
<g font-size="3.4">
<text x="208.9" y="96.8">BOARD ID EEPROM</text>
<text x="208.9" y="100.2">(not populated)</text>
</g>
<g font-size="2.6">
<text x="81.4" y="29.3">Module to LDB (Header)</text>
<text x="177" y="35.6">Mini-Simplicity Output Header</text>
<text x="172.1" y="38.9">Placed between two 40-pin headers</text>
<text x="117.3" y="109.9">Mini-Simplicity Input Header</text>
</g>
<text font-size="1.8" x="246.1" y="20.4">backside bumpons</text>
<g font-size="1.5">
<text x="49.6" y="32.6">Lower (Middle of WSTK, edge of EFR module)</text>
<text x="64.5" y="34.2">P201</text>
<text x="84.3" y="34.4">VDD</text>
<text x="107.4" y="33.5">3V3</text>
<text x="116.5" y="32.6">Upper (Edge of WSTK, middle of EFR module)</text>
<text x="127.3" y="34.1">P200</text>
<text x="62.5" y="37.6">1</text>
<text x="62.5" y="39.2">3</text>
<text x="62.5" y="40.9">5</text>
<text x="68.9" y="37.6">2</text>
<text x="68.9" y="39.2">4</text>
<text x="68.9" y="40.9">6</text>
<text x="125.2" y="37.6">1</text>
<text x="125.2" y="39.2">3</text>
<text x="125.2" y="40.9">5</text>
<text x="131.7" y="37.6">2</text>
<text x="131.7" y="39.2">4</text>
<text x="131.7" y="40.9">6</text>
<text x="61.6" y="45.8">11</text>
<text x="61.6" y="47.5">13</text>
<text x="62.5" y="42.5">7</text>
<text x="62.5" y="44.2">9</text>
<text x="68.9" y="42.5">8</text>
<text x="68.9" y="44.2">10</text>
<text x="68.9" y="45.8">12</text>
<text x="68.9" y="47.5">14</text>
<text x="124.4" y="45.8">11</text>
<text x="124.4" y="47.5">13</text>
<text x="125.2" y="42.5">7</text>
<text x="125.2" y="44.2">9</text>
<text x="131.7" y="42.5">8</text>
<text x="131.7" y="44.2">10</text>
<text x="131.7" y="45.8">12</text>
<text x="131.7" y="47.5">14</text>
<text x="179.2" y="45.1">VDD</text>
<text x="61.6" y="49.1">15</text>
<text x="61.6" y="50.8">17</text>
<text x="61.6" y="52.5">19</text>
<text x="68.9" y="49.1">16</text>
<text x="68.9" y="50.8">18</text>
<text x="68.9" y="52.5">20</text>
<text x="124.4" y="49.1">15</text>
<text x="124.4" y="50.8">17</text>
<text x="124.4" y="52.5">19</text>
<text x="131.7" y="49.1">16</text>
<text x="131.7" y="50.8">18</text>
<text x="131.7" y="52.5">20</text>
<text x="193.7" y="48.3">1</text>
<text x="193.7" y="50">3</text>
<text x="193.7" y="51.6">5</text>
<text x="193.7" y="53.3">7</text>
<text x="200.2" y="48.3">2</text>
<text x="200.2" y="50">4</text>
<text x="200.2" y="51.6">6</text>
<text x="200.2" y="53.3">8</text>
<text x="61.6" y="54.1">21</text>
<text x="61.6" y="55.8">23</text>
<text x="61.6" y="57.4">25</text>
<text x="61.6" y="59.1">27</text>
<text x="68.9" y="54.1">22</text>
<text x="68.9" y="55.8">24</text>
<text x="68.9" y="57.4">26</text>
<text x="68.9" y="59.1">28</text>
<text x="124.4" y="54.1">21</text>
<text x="124.4" y="55.8">23</text>
<text x="124.4" y="57.4">25</text>
<text x="124.4" y="59.1">27</text>
<text x="131.7" y="54.1">22</text>
<text x="131.7" y="55.8">24</text>
<text x="131.7" y="57.4">26</text>
<text x="131.7" y="59.1">28</text>
<text x="193.7" y="54.9">9</text>
<text x="200.2" y="54.9">10</text>
<text x="61.6" y="60.7">29</text>
<text x="61.6" y="62.4">31</text>
<text x="61.6" y="64">33</text>
<text x="61.6" y="65.7">35</text>
<text x="68.9" y="60.7">30</text>
<text x="68.9" y="62.4">32</text>
<text x="68.9" y="64">34</text>
<text x="68.9" y="65.7">36</text>
<text x="124.4" y="60.7">29</text>
<text x="124.4" y="62.4">31</text>
<text x="124.4" y="64">33</text>
<text x="124.4" y="65.7">35</text>
<text x="131.7" y="60.7">30</text>
<text x="131.7" y="62.4">32</text>
<text x="131.7" y="64">34</text>
<text x="131.7" y="65.7">36</text>
<text x="191.9" y="60.6">Silk = Debug OUT</text>
<text x="195.7" y="62.7">NI</text>
<text x="61.6" y="67.3">37</text>
<text x="61.6" y="69">39</text>
<text x="68.9" y="67.3">38</text>
<text x="68.9" y="69">40</text>
<text x="124.4" y="67.3">37</text>
<text x="124.4" y="69">39</text>
<text x="131.7" y="67.3">38</text>
<text x="131.7" y="69">40</text>
<text x="232.9" y="102.9">3V3</text>
<text x="114.8" y="116.4">VMCU</text>
<text x="129.3" y="119.3">1</text>
<text x="135.8" y="119.3">2</text>
<text x="188.4" y="115.7">3V3</text>
<text x="205.3" y="118.5">1</text>
<text x="216.7" y="118.5">8</text>
<text x="222.1" y="116.2">3V3</text>
<text x="227.9" y="116.1">NI</text>
<text x="232.9" y="118.6">NI</text>
<text x="237" y="116.1">NI</text>
<text x="129.3" y="120.9">3</text>
<text x="129.3" y="122.6">5</text>
<text x="129.3" y="124.2">7</text>
<text x="129.3" y="125.9">9</text>
<text x="135.8" y="120.9">4</text>
<text x="135.8" y="122.6">6</text>
<text x="135.8" y="124.2">8</text>
<text x="135.8" y="125.9">10</text>
<text x="205.3" y="120.1">2</text>
<text x="205.3" y="121.8">3</text>
<text x="205.3" y="123.4">4</text>
<text x="216.7" y="123.4">5</text>
<text x="216.7" y="121.8">6</text>
<text x="216.7" y="120.1">7</text>
<text x="126.4" y="131.8">Silk = WSTK Debug IN</text>
<text x="188.3" y="130.9">NI</text>
<text x="207.3" y="128.9">NI</text>
<text x="209.3" y="155.9">Size</text>
<text x="214.2" y="155.9">Title</text>
<text x="222.1" y="150.7">400 W Cesar Chavez</text>
<text x="222.1" y="152.3">Austin, TX 78701</text>
<text x="209.4" y="160.7">Part Number</text>
<text x="210.6" y="158">B</text>
<text x="214.5" y="158">Battery Management, Bypassing</text>
<text x="225.8" y="160.7">Document Number</text>
<text x="263.4" y="160.7">Rev</text>
<text x="208.9" y="165.6">Date:</text>
<text x="217.5" y="165.6">Monday, September 19, 2016</text>
<text x="226.3" y="162.8">IST-A0050</text>
<text x="241.9" y="165.6">Sheet</text>
<text x="250.2" y="165.6">4</text>
<text x="255.1" y="165.6">of</text>
<text x="260.1" y="165.6">6</text>
<text x="264.7" y="162.8">5.0</text>
</g>
<g font-size="1.5" fill="#000080">
<text x="246.1" y="33.5">SF1</text>
<text x="257.6" y="33.5">SF2</text>
<text x="64.5" y="36">P201</text>
<text x="127.2" y="36">P200</text>
<text x="195.7" y="45.9">J1</text>
<text x="246.1" y="45.9">SF3</text>
<text x="258.4" y="45.9">SF4</text>
<text x="193.3" y="59">HEADER 5X2</text>
<text x="63.3" y="70.7">CONN HEADER 20x2</text>
<text x="126" y="70.7">CONN HEADER 20x2</text>
<text x="225.4" y="110.3">R21</text>
<text x="225.4" y="112">4.7K</text>
<text x="230.4" y="112.8">R23</text>
<text x="241.3" y="110.3">R22</text>
<text x="241.3" y="112.3">10K</text>
<text x="44.7" y="116.1">PL1</text>
<text x="72.7" y="116.1">DF1</text>
<text x="131.3" y="116.9">J2</text>
<text x="207.4" y="116.9">U2</text>
<text x="230.4" y="114.4">4.7K</text>
<text x="41.4" y="122.7">Diffuser Plastic</text>
<text x="71.9" y="122.7">Diffuser</text>
<text x="128.9" y="129.6">HEADER 5X2</text>
<text x="191.9" y="126.2">C1</text>
<text x="191.9" y="127.6">0.1uF</text>
<text x="207.3" y="126.8">24AA024</text>
<text x="246.2" y="130.3">TP14</text>
<text x="246.2" y="127.8">TP13</text>
<text x="246.2" y="132.8">TP15</text>
</g>
<g font-size="1.5" fill="#f00">
<text x="99.1" y="50.2">SW_O/TDO</text>
<text x="100.6" y="53.3">UART_TX</text>
<text x="101.1" y="48.4">SW_DIO</text>
<text x="101.6" y="51.7">Reset_n</text>
<text x="150.3" y="53.2">UART_RX</text>
<text x="150.6" y="48.2">SW_CLK</text>
<text x="172.4" y="52.5">UART_TX</text>
<text x="173.4" y="50.9">Reset_n</text>
<text x="215.5" y="50.7">UART_RX</text>
<text x="215.5" y="52.4">SW_O/TDO</text>
<text x="78.7" y="58.1">BOARD_ID_WP</text>
<text x="97.2" y="56.8">WHITE(5000K)</text>
<text x="99.4" y="55">UART_CTS</text>
<text x="150.3" y="56.5">WHITE(2200K)</text>
<text x="150.3" y="58.1">NET_STAT</text>
<text x="150.3" y="54.8">UART_RTS</text>
<text x="172.1" y="55.8">PTI.SYNC</text>
<text x="172.9" y="54.2">SW_DIO</text>
<text x="215.5" y="54">SW_CLK</text>
<text x="215.5" y="55.7">PTI.DATA</text>
<text x="100.3" y="65.1">PTI.DATA</text>
<text x="102.9" y="63.4">BLUE</text>
<text x="103.8" y="60.1">RED</text>
<text x="150.3" y="61.4">GREEN</text>
<text x="150.3" y="63.1">PTI.SYNC</text>
<text x="96.1" y="69.8">BOARD_ID_SCL</text>
<text x="153.6" y="69.7">BOARD_ID_SDA</text>
<text x="108" y="123.5">UART_TX</text>
<text x="108.5" y="125.2">SW_DIO</text>
<text x="109.1" y="121.9">Reset_n</text>
<text x="151.1" y="121.7">UART_RX</text>
<text x="151.1" y="123.4">SW_O/TDO</text>
<text x="151.1" y="125">SW_CLK</text>
<text x="244.4" y="122.5">BOARD_ID_SCL</text>
<text x="244.4" y="124.2">BOARD_ID_SDA</text>
<text x="244.4" y="120.9">BOARD_ID_WP</text>
<text x="107.7" y="126.8">PTI.SYNC</text>
<text x="151.1" y="126.7">PTI.DATA</text>
<text x="226.6" y="127.4">BOARD_ID_WP</text>
<text x="226.6" y="129.9">BOARD_ID_SCL</text>
<text x="226.6" y="132.3">BOARD_ID_SDA</text>
</g>
<g font-size="1.5" fill="#004080">
<text x="208.1" y="119.5">A0</text>
<text x="211.5" y="119.5">VCC</text>
<text x="208.1" y="121.2">A1</text>
<text x="208.1" y="122.9">A2</text>
<text x="208.1" y="124.5">VSS SDA</text>
<text x="211.7" y="122.9">SCL</text>
<text x="212.2" y="121.2">WP</text>
</g>
<g font-size="1.2">
<text x="45.5" y="8.7">5</text>
<text x="95" y="8.7">4</text>
<text x="144.5" y="8.7">3</text>
<text x="194.1" y="8.7">2</text>
<text x="243.6" y="8.7">1</text>
<text x="19.5" y="29.7">D</text>
<text x="268.8" y="29.7">D</text>
<text x="19.5" y="68.9">C</text>
<text x="268.8" y="68.9">C</text>
<text x="19.5" y="108.1">B</text>
<text x="268.8" y="108.1">B</text>
<text x="19.5" y="147.3">A</text>
<text x="268.8" y="147.3">A</text>
<text x="45.5" y="167.2">5</text>
<text x="95" y="167.2">4</text>
<text x="144.5" y="167.2">3</text>
<text x="194.1" y="167.2">2</text>
<text x="243.6" y="167.2">1</text>
</g>
</svg>
